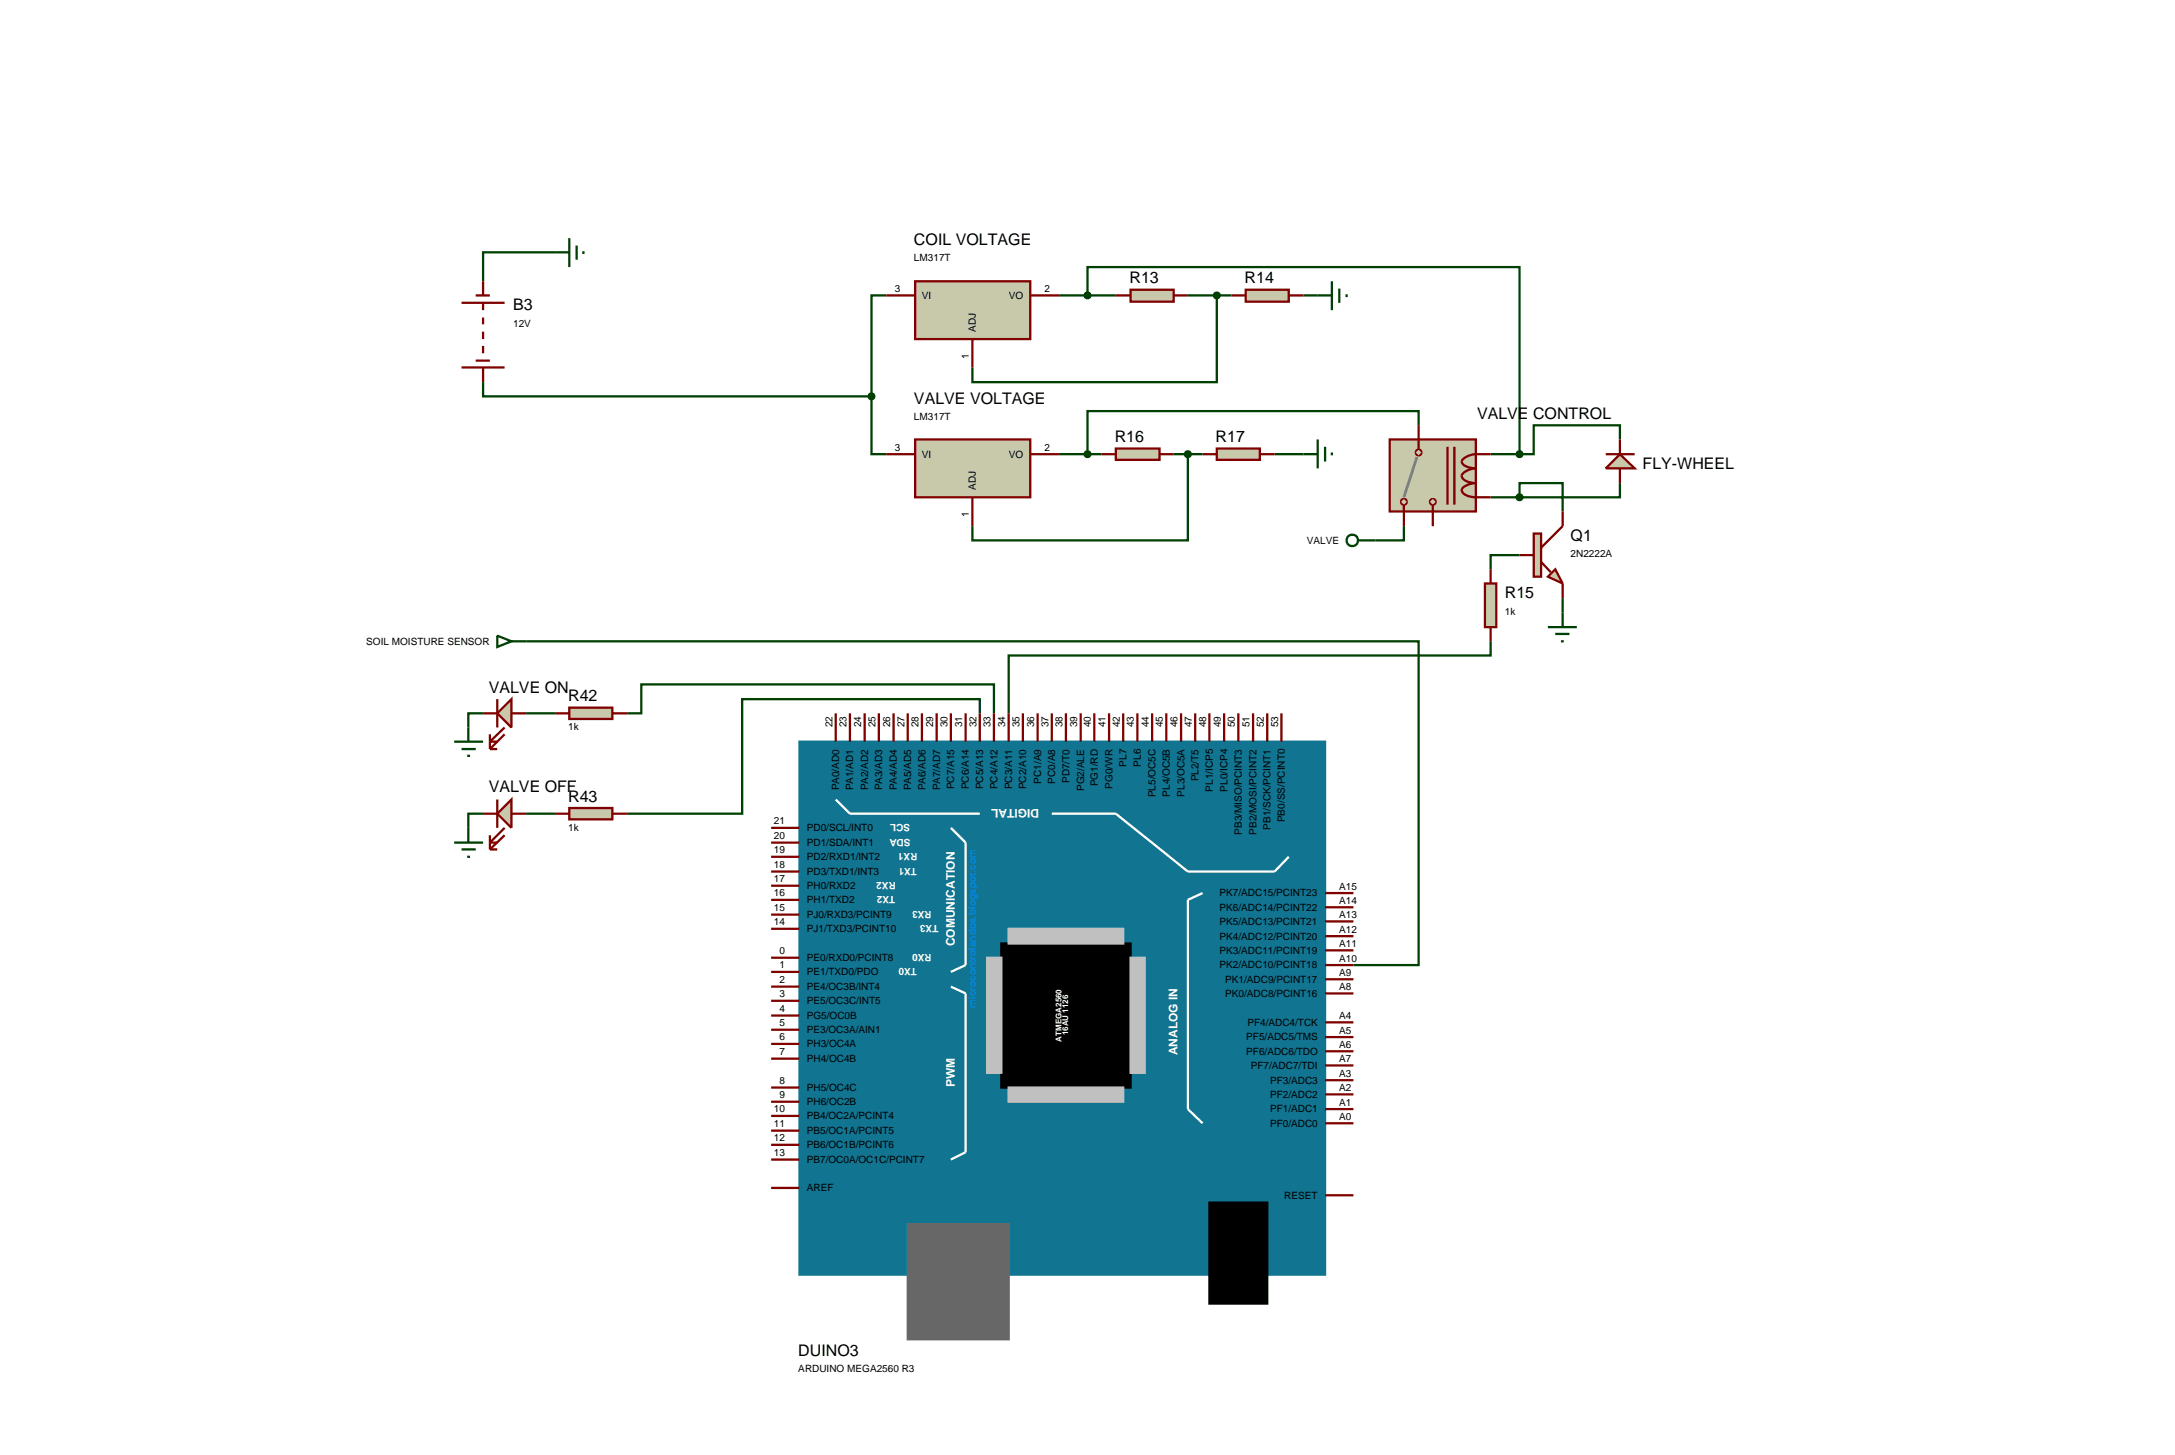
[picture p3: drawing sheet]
<svg xmlns="http://www.w3.org/2000/svg" width="384mm" height="257mm" viewBox="0 0 384 257" stroke-linecap="round" stroke-linejoin="round" font-family="sans-serif">
<g fill="none" stroke="#004000" stroke-width=".4">
<path d="M100.4 44.5h-15.2v5.1M100.4 42v5.1M101.7 43.3v2.5M102.9 44.3v.5M156.3 52.1h-2.6v17.8M186.8 52.1h10M191.8 52.1v-5h76.2v33M209.5 52.1h7.7M214.6 52.1v15.3h-43.1v-2.6M229.9 52.1h2.5M85.2 67.4v2.5h68.5M153.7 69.9v10.2h2.6"/>
<path d="M250.2 75v-2.5h-58.4v7.6M285.7 77.5v-2.5h-15.2v5.1h-2.5M186.8 80.1h7.5M207 80.1h5.1M209.5 80.1v15.2h-38v-2.5M224.8 80.1h5.1M247.6 92.8v2.5h-5M262.9 80.1h5.1M262.9 87.7h5.1M268 97.9h-5.1v2.5M268 87.7h7.6v2.5M285.7 85.2v2.5h-10.1v-2.5h-7.6v2.5"/>
<path d="M92.8 113.1h157.4v57.1h-11.5M262.9 113.1v2.5h-85v10.2M275.6 105.5v2.5M85.2 125.8h-2.6v2.5M92.8 125.8h5.1M110.6 125.8h2.5v-5.1h62.2v5.1M172.8 125.8v-2.5h-41.9v20.2h-20.3M85.2 143.5h-2.6v2.5M92.8 143.5h5.1"/>
</g>
<path d="M81.4 53.4h7.6M83.9 52.1h2.5M85.2 49.6v2.5M85.2 53.4v1.3M85.2 56v1.2M85.2 58.5v1.3M81.4 64.8h7.6M83.9 63.6h2.5M85.2 61v1.3M85.2 64.8v2.6" fill="none" stroke="#800000" stroke-width=".4"/>
<path d="M161.4 49.6h20.3v10.2h-20.3z" fill="#c8c8aa" stroke="#800000" stroke-width=".4"/>
<path d="M156.3 52.1h5.1M171.5 59.8v5M181.7 52.1h5.1" fill="none" stroke="#800000" stroke-width=".4"/>
<path d="M199.4 51.1h7.6v2.1h-7.6z" fill="#c8c8aa" stroke="#800000" stroke-width=".4"/>
<path d="M196.8 52.1h2.6M207 52.1h2.5" fill="none" stroke="#800000" stroke-width=".4"/>
<path d="M219.7 51.1h7.6v2.1h-7.6z" fill="#c8c8aa" stroke="#800000" stroke-width=".4"/>
<path d="M217.2 52.1h2.5M227.3 52.1h2.6" fill="none" stroke="#800000" stroke-width=".4"/>
<path d="M232.4 52.1h2.5M234.9 49.6v5.1M236.2 50.9v2.5M237.5 51.9v.5" fill="none" stroke="#004000" stroke-width=".4"/>
<path d="M214.3 51.7l.3-.1-.5 .5zM214.6 51.6l.4 .2 .1 .3zM215.1 52.1l-.1 .3-.4 .2zM214.1 52.1l.5 .5-.4-.2z" fill="#004000" stroke="#004000" stroke-width=".4"/>
<path d="M214.6 51.6l.5 .5-.5 .5-.5-.5z" fill="#004000"/>
<path d="M245.1 77.5h15.2v12.7h-15.2z" fill="#c8c8aa" stroke="#800000" stroke-width=".4"/>
<path d="M249.9 80.6l-2.3 7.1" fill="none" stroke="#808080" stroke-width=".5"/>
<g fill="#c8c8aa" stroke="#800000" stroke-width=".4">
<path d="M249.9 79.4l.3-.1-.5 .5zM250.2 79.3l.4 .2 .1 .3zM250.2 80.3l.5-.5-.2 .4zM249.7 79.8l.5 .5-.3-.1z"/>
<path d="M252.3 88.2l.4-.2-.5 .5zM252.7 88l.4 .2 .1 .3zM253.2 88.5l-.1 .3-.4 .2zM252.2 88.5l.5 .5-.4-.2z"/>
</g>
<g fill="#c8c8aa">
<path d="M250.2 79.3l.5 .5-.5 .5-.5-.5z"/>
<path d="M252.2 88.5l.5-.5 .5 .5-.5 .5z"/>
</g>
<path d="M250.2 77.5v1.8M255.3 78.8v10.2M256.5 78.8v10.2M252.7 89v1.2M260.3 80.1a2.73 2.73 0 0 0-2.5 1.3 1.5 1.5 0 0 0 1.3 1l1.2 .2a2.73 2.73 0 0 0-2.5 1.3 1.5 1.5 0 0 0 1.3 1.1l1.2 .2a2.7 2.7 0 0 0-2.5 1.2 1.5 1.5 0 0 0 1.3 1.1l1.2 .2" fill="none" stroke="#800000" stroke-width=".4"/>
<path d="M247.2 88.2l.4-.2-.5 .5zM247.6 88l.3 .1 .2 .4zM247.6 89l.5-.5-.2 .4zM247.1 88.5l.5 .5-.4-.2z" fill="#c8c8aa" stroke="#800000" stroke-width=".4"/>
<path d="M247.1 88.5l.5-.5 .5 .5-.5 .5z" fill="#c8c8aa"/>
<path d="M250.2 75v2.5M247.6 89v3.8M252.7 90.2v2.6M260.3 87.7h2.6M260.3 80.1h2.6" fill="none" stroke="#800000" stroke-width=".4"/>
<path d="M191.5 51.7l.3-.1-.5 .5zM191.8 51.6l.3 .1 .2 .4zM192.3 52.1l-.1 .3-.4 .2zM191.3 52.1l.5 .5-.4-.2z" fill="#004000" stroke="#004000" stroke-width=".4"/>
<path d="M191.8 51.6l.5 .5-.5 .5-.5-.5z" fill="#004000"/>
<g fill="#c8c8aa" stroke="#800000" stroke-width=".4">
<path d="M273 101.7l1.3-1.3 1.3 2.5z"/>
<path d="M270.5 94.1h1.3v7.6h-1.3z"/>
</g>
<path d="M268 97.9h2.5M271.8 99.1l1.7 1.8M275.6 90.2v2.6l-3.8 3.8M275.6 102.9v2.6" fill="none" stroke="#800000" stroke-width=".4"/>
<path d="M273 110.6h5.1M274.3 111.8h2.5M275.3 113.1h.5M275.6 108v2.6" fill="none" stroke="#004000" stroke-width=".4"/>
<path d="M261.9 102.9h2v7.7h-2z" fill="#c8c8aa" stroke="#800000" stroke-width=".4"/>
<path d="M262.9 100.4v2.5M262.9 110.6v2.5" fill="none" stroke="#800000" stroke-width=".4"/>
<path d="M285.7 80.1l2.6 2.5h-5.1z" fill="#c8c8aa" stroke="#800000" stroke-width=".4"/>
<path d="M285.7 77.5v2.6M283.2 80.1h5.1M285.7 82.6v2.6" fill="none" stroke="#800000" stroke-width=".4"/>
<path d="M267.6 79.8l.4-.2-.5 .5zM268 79.6l.4 .2 .1 .3zM268 80.6l.5-.5-.1 .3zM267.5 80.1l.5 .5-.4-.2z" fill="#004000" stroke="#004000" stroke-width=".4"/>
<path d="M267.5 80.1l.5-.5 .5 .5-.5 .5z" fill="#004000"/>
<path d="M267.6 87.4l.4-.2-.5 .5zM268 87.2l.4 .2 .1 .3zM268.5 87.7l-.1 .3-.4 .2zM267.5 87.7l.5 .5-.4-.2z" fill="#004000" stroke="#004000" stroke-width=".4"/>
<path d="M267.5 87.7l.5-.5 .5 .5-.5 .5z" fill="#004000"/>
<path d="M161.4 77.5h20.3v10.2h-20.3z" fill="#c8c8aa" stroke="#800000" stroke-width=".4"/>
<path d="M156.3 80.1h5.1M171.5 87.7v5.1M181.7 80.1h5.1" fill="none" stroke="#800000" stroke-width=".4"/>
<path d="M153.4 69.5l.3-.1-.5 .5zM153.7 69.4l.4 .2 .1 .3zM154.2 69.9l-.2 .4-.3 .1zM153.2 69.9l.5 .5-.3-.1z" fill="#004000" stroke="#004000" stroke-width=".4"/>
<path d="M153.7 69.4l.5 .5-.5 .5-.5-.5z" fill="#004000"/>
<path d="M196.8 79.1h7.7v2h-7.7z" fill="#c8c8aa" stroke="#800000" stroke-width=".4"/>
<path d="M194.3 80.1h2.5M204.5 80.1h2.5" fill="none" stroke="#800000" stroke-width=".4"/>
<path d="M214.6 79.1h7.6v2h-7.6z" fill="#c8c8aa" stroke="#800000" stroke-width=".4"/>
<path d="M212.1 80.1h2.5M222.2 80.1h2.6" fill="none" stroke="#800000" stroke-width=".4"/>
<path d="M232.4 77.5v5.1M233.7 78.8v2.6M234.9 79.8v.5M229.9 80.1h2.5" fill="none" stroke="#004000" stroke-width=".4"/>
<path d="M209.1 79.8l.4-.2-.5 .5zM209.5 79.6l.3 .1 .2 .4zM209.5 80.6l.5-.5-.2 .4zM209 80.1l.5 .5-.4-.2z" fill="#004000" stroke="#004000" stroke-width=".4"/>
<path d="M209.5 79.6l.5 .5-.5 .5-.5-.5z" fill="#004000"/>
<path d="M191.4 79.8l.4-.2-.5 .5zM191.8 79.6l.4 .2 .1 .3zM192.3 80.1l-.1 .3-.4 .2zM191.3 80.1l.5 .5-.4-.2z" fill="#004000" stroke="#004000" stroke-width=".4"/>
<path d="M191.3 80.1l.5-.5 .5 .5-.5 .5z" fill="#004000"/>
<g fill="none" stroke="#004000" stroke-width=".4">
<path d="M239.5 95.3h3.1"/>
<circle cx="238.5" cy="95.3" r="1.01"/>
</g>
<path d="M87.7 125.8l2.5-2.5v5z" fill="#c8c8aa" stroke="#800000" stroke-width=".4"/>
<path d="M85.2 125.8h2.5M86.4 132.1h1.3M86.4 129.5v2.6M87.7 123.3v5M89 128.3l-2.6 2.5h1.3M89 129.5l-2.6 2.6M90.2 125.8h2.6" fill="none" stroke="#800000" stroke-width=".4"/>
<path d="M90.2 141v5l-2.5-2.5z" fill="#c8c8aa" stroke="#800000" stroke-width=".4"/>
<g fill="none" stroke="#800000" stroke-width=".4">
<path d="M147.4 125.8v5M149.9 125.8v5M152.5 125.8v5M155 125.8v5M157.6 125.8v5M160.1 125.8v5M162.6 125.8v5M165.2 125.8v5M167.7 125.8v5M170.3 125.8v5M172.8 125.8v5M175.3 125.8v5"/>
<path d="M177.9 125.8v5M180.4 125.8v5M183 125.8v5M185.5 125.8v5M188 125.8v5M190.6 125.8v5M193 125.8v5M195.6 125.8v5M198.1 125.8v5M200.6 125.8v5M203.2 125.8v5M205.7 125.8v5"/>
<path d="M208.3 125.8v5M210.8 125.8v5M213.3 125.8v5M215.9 125.8v5M218.4 125.8v5M221 125.8v5M223.5 125.8v5M226 125.8v5M85.2 143.5h2.5M86.4 149.8h1.3M86.4 147.3v2.5M87.7 141v5"/>
<path d="M89 146l-2.6 2.6h1.3M89 147.3l-2.6 2.5M90.2 143.5h2.6M136 148.6h5M136 146h5M136 151.1h5M136 153.7h5M136 156.2h5M136 158.7h5M233.7 157.5h5M233.7 160h5M136 161.3h5"/>
<path d="M136 163.8h5M136 168.9h5M136 171.4h5M136 174h5M136 176.5h5M136 179.1h5M233.7 162.5h5M233.7 165.1h5M233.7 167.6h5M233.7 170.2h5M233.7 172.7h5M233.7 175.2h5"/>
<path d="M136 181.6h5M136 184.1h5M136 186.7h5M136 191.8h5M136 194.3h5M136 196.8h5M136 199.4h5M233.7 187.9h5M233.7 185.4h5M233.7 182.9h5M233.7 180.3h5M233.7 190.5h5"/>
<path d="M233.7 193h5M233.7 195.6h5M233.7 198.1h5M136 201.9h5M136 204.5h5M136 209.5h5M233.7 210.8h5"/>
</g>
<path d="M87.7 112.1l2.5 1-2.5 1zM90.2 113.1h2.6M80.1 130.8h5.1M81.4 132.1h2.5M82.4 133.3h.5M82.6 128.3v2.5M80.1 148.6h5.1M81.4 149.8h2.5M82.4 151.1h.5M82.6 146v2.6" fill="none" stroke="#004000" stroke-width=".4"/>
<path d="M141 130.8h92.7v94h-92.7z" fill="#117491" stroke="#117491" stroke-width=".4"/>
<path d="M160.1 215.9h17.8v20.3h-17.8z" fill="#686767" stroke="#686767" stroke-width=".4"/>
<path d="M176.6 166.4h22.8v25.4h-22.8zM213.3 212.1h10.2v17.8h-10.2z" fill="#000" stroke="#000" stroke-width=".4"/>
<path d="M147.4 141l2.5 2.5h22.9M167.7 146l2.6 2.6v21.6l-2.6 1.2M185.5 143.5h11.3l12.7 10.2h15.3l2.5-2.6M212.1 157.5l-2.6 1.2v36.9l2.6 2.5M167.7 174l2.6 1.2v28l-2.6 1.3" fill="none" stroke="#fff" stroke-width=".4"/>
<g fill="#c0c0c0" stroke="#c0c0c0" stroke-width=".4">
<path d="M177.9 191.8h20.2v2.5h-20.2z"/>
<path d="M174.1 168.9h2.5v20.3h-2.5z"/>
<path d="M177.9 163.8h20.2v2.6h-20.2z"/>
<path d="M199.4 168.9h2.5v20.3h-2.5z"/>
</g>
<path d="M100.4 124.8h7.6v2h-7.6z" fill="#c8c8aa" stroke="#800000" stroke-width=".4"/>
<path d="M97.9 125.8h2.5M108 125.8h2.6" fill="none" stroke="#800000" stroke-width=".4"/>
<path d="M100.4 142.5h7.6v2h-7.6z" fill="#c8c8aa" stroke="#800000" stroke-width=".4"/>
<path d="M97.9 143.5h2.5M108 143.5h2.6" fill="none" stroke="#800000" stroke-width=".4"/>
<g font-size="2.8">
<text x="161.2" y="43.3">COIL VOLTAGE</text>
<text x="199.2" y="50">R13</text>
<text x="219.5" y="50">R14</text>
<text x="90.5" y="54.7">B3</text>
<text x="161.2" y="71.3">VALVE VOLTAGE</text>
<text x="196.6" y="78">R16</text>
<text x="214.4" y="78">R17</text>
<text x="260.5" y="73.9">VALVE CONTROL</text>
<text x="289.7" y="82.7">FLY-WHEEL</text>
<text x="277" y="95.4">Q1</text>
<text x="265.4" y="105.5">R15</text>
<text x="86.2" y="122.2">VALVE ON</text>
<text x="100.2" y="123.7">R42</text>
<text x="86.2" y="139.8">VALVE OFF</text>
<text x="100.2" y="141.4">R43</text>
<text x="140.8" y="239.2">DUINO3</text>
</g>
<g font-size="2.1" fill="#fff">
<text x="183.3" y="142.7" transform="rotate(-180 183.3 142.7)">DIGITAL</text>
<text x="168.4" y="166.9" transform="rotate(-90 168.4 166.9)">COMUNICATION</text>
<text x="168.4" y="191.7" transform="rotate(-90 168.4 191.7)">PWM</text>
<text x="207.7" y="186.1" transform="rotate(-90 207.7 186.1)">ANALOG IN</text>
</g>
<g font-size="1.8">
<text x="161.2" y="46.1">LM317T</text>
<text x="157.8" y="51.5">3</text>
<text x="162.6" y="52.7">VI</text>
<text x="177.9" y="52.7">VO</text>
<text x="184.2" y="51.5">2</text>
<text x="90.5" y="57.6">12V</text>
<text x="172.1" y="58.5" transform="rotate(-90 172.1 58.5)">ADJ</text>
<text x="170.9" y="63.3" transform="rotate(-90 170.9 63.3)">1</text>
<text x="161.2" y="74.1">LM317T</text>
<text x="157.8" y="79.5">3</text>
<text x="162.6" y="80.7">VI</text>
<text x="177.9" y="80.7">VO</text>
<text x="184.2" y="79.5">2</text>
<text x="172.1" y="86.4" transform="rotate(-90 172.1 86.4)">ADJ</text>
<text x="170.9" y="91.2" transform="rotate(-90 170.9 91.2)">1</text>
<text x="230.5" y="95.9">VALVE</text>
<text x="277" y="98.2">2N2222A</text>
<text x="64.6" y="113.7">SOIL MOISTURE SENSOR</text>
<text x="265.4" y="108.4">1k</text>
<text x="100.2" y="128.8">1k</text>
<text x="146.8" y="128.3" transform="rotate(-90 146.8 128.3)">22</text>
<text x="149.3" y="128.3" transform="rotate(-90 149.3 128.3)">23</text>
<text x="151.9" y="128.3" transform="rotate(-90 151.9 128.3)">24</text>
<text x="154.4" y="128.3" transform="rotate(-90 154.4 128.3)">25</text>
<text x="157" y="128.3" transform="rotate(-90 157 128.3)">26</text>
<text x="159.5" y="128.3" transform="rotate(-90 159.5 128.3)">27</text>
<text x="162" y="128.3" transform="rotate(-90 162 128.3)">28</text>
<text x="164.6" y="128.3" transform="rotate(-90 164.6 128.3)">29</text>
<text x="167.1" y="128.3" transform="rotate(-90 167.1 128.3)">30</text>
<text x="169.7" y="128.3" transform="rotate(-90 169.7 128.3)">31</text>
<text x="172.2" y="128.3" transform="rotate(-90 172.2 128.3)">32</text>
<text x="174.7" y="128.3" transform="rotate(-90 174.7 128.3)">33</text>
<text x="177.3" y="128.3" transform="rotate(-90 177.3 128.3)">34</text>
<text x="179.8" y="128.3" transform="rotate(-90 179.8 128.3)">35</text>
<text x="182.4" y="128.3" transform="rotate(-90 182.4 128.3)">36</text>
<text x="184.9" y="128.3" transform="rotate(-90 184.9 128.3)">37</text>
<text x="187.4" y="128.3" transform="rotate(-90 187.4 128.3)">38</text>
<text x="190" y="128.3" transform="rotate(-90 190 128.3)">39</text>
<text x="192.4" y="128.3" transform="rotate(-90 192.4 128.3)">40</text>
<text x="195" y="128.3" transform="rotate(-90 195 128.3)">41</text>
<text x="197.5" y="128.3" transform="rotate(-90 197.5 128.3)">42</text>
<text x="200" y="128.3" transform="rotate(-90 200 128.3)">43</text>
<text x="202.6" y="128.3" transform="rotate(-90 202.6 128.3)">44</text>
<text x="205.1" y="128.3" transform="rotate(-90 205.1 128.3)">45</text>
<text x="207.7" y="128.3" transform="rotate(-90 207.7 128.3)">46</text>
<text x="210.2" y="128.3" transform="rotate(-90 210.2 128.3)">47</text>
<text x="212.7" y="128.3" transform="rotate(-90 212.7 128.3)">48</text>
<text x="215.3" y="128.3" transform="rotate(-90 215.3 128.3)">49</text>
<text x="217.8" y="128.3" transform="rotate(-90 217.8 128.3)">50</text>
<text x="220.4" y="128.3" transform="rotate(-90 220.4 128.3)">51</text>
<text x="222.9" y="128.3" transform="rotate(-90 222.9 128.3)">52</text>
<text x="225.4" y="128.3" transform="rotate(-90 225.4 128.3)">53</text>
<text x="198.7" y="135.2" transform="rotate(-90 198.7 135.2)">PL7</text>
<text x="201.2" y="135.2" transform="rotate(-90 201.2 135.2)">PL6</text>
<text x="211.4" y="137.8" transform="rotate(-90 211.4 137.8)">PL2/T5</text>
<text x="148" y="139.4" transform="rotate(-90 148 139.4)">PA0/AD0</text>
<text x="150.5" y="139.4" transform="rotate(-90 150.5 139.4)">PA1/AD1</text>
<text x="153.1" y="139.4" transform="rotate(-90 153.1 139.4)">PA2/AD2</text>
<text x="155.6" y="139.4" transform="rotate(-90 155.6 139.4)">PA3/AD3</text>
<text x="158.2" y="139.4" transform="rotate(-90 158.2 139.4)">PA4/AD4</text>
<text x="160.7" y="139.4" transform="rotate(-90 160.7 139.4)">PA5/AD5</text>
<text x="163.2" y="139.4" transform="rotate(-90 163.2 139.4)">PA6/AD6</text>
<text x="165.8" y="139.4" transform="rotate(-90 165.8 139.4)">PA7/AD7</text>
<text x="168.3" y="139.2" transform="rotate(-90 168.3 139.2)">PC7/A15</text>
<text x="170.9" y="139.2" transform="rotate(-90 170.9 139.2)">PC6/A14</text>
<text x="173.4" y="139.2" transform="rotate(-90 173.4 139.2)">PC5/A13</text>
<text x="175.9" y="139.2" transform="rotate(-90 175.9 139.2)">PC4/A12</text>
<text x="178.5" y="139.2" transform="rotate(-90 178.5 139.2)">PC3/A11</text>
<text x="181" y="139.2" transform="rotate(-90 181 139.2)">PC2/A10</text>
<text x="183.6" y="138.2" transform="rotate(-90 183.6 138.2)">PC1/A9</text>
<text x="186.1" y="138.2" transform="rotate(-90 186.1 138.2)">PC0/A8</text>
<text x="188.6" y="138.1" transform="rotate(-90 188.6 138.1)">PD7/T0</text>
<text x="191.2" y="139.5" transform="rotate(-90 191.2 139.5)">PG2/ALE</text>
<text x="193.6" y="138.7" transform="rotate(-90 193.6 138.7)">PG1/RD</text>
<text x="196.2" y="139.1" transform="rotate(-90 196.2 139.1)">PG0/WR</text>
<text x="203.8" y="140.6" transform="rotate(-90 203.8 140.6)">PL5/OC5C</text>
<text x="206.3" y="140.5" transform="rotate(-90 206.3 140.5)">PL4/OC5B</text>
<text x="208.9" y="140.5" transform="rotate(-90 208.9 140.5)">PL3/OC5A</text>
<text x="213.9" y="139.6" transform="rotate(-90 213.9 139.6)">PL1/ICP5</text>
<text x="216.5" y="139.6" transform="rotate(-90 216.5 139.6)">PL0/ICP4</text>
<text x="100.2" y="146.5">1k</text>
<text x="136.5" y="145.4">21</text>
<text x="136.5" y="148">20</text>
<text x="142.3" y="146.6">PD0/SCL/INT0</text>
<text x="142.3" y="149.2">PD1/SDA/INT1</text>
<text x="219" y="147.2" transform="rotate(-90 219 147.2)">PB3/MISO/PCINT3</text>
<text x="221.6" y="147.2" transform="rotate(-90 221.6 147.2)">PB2/MOSI/PCINT2</text>
<text x="224.1" y="146.3" transform="rotate(-90 224.1 146.3)">PB1/SCK/PCINT1</text>
<text x="226.6" y="145" transform="rotate(-90 226.6 145)">PB0/SS/PCINT0</text>
<text x="136.5" y="150.5">19</text>
<text x="136.5" y="153.1">18</text>
<text x="136.5" y="155.6">17</text>
<text x="142.3" y="151.7">PD2/RXD1/INT2</text>
<text x="142.3" y="154.3">PD3/TXD1/INT3</text>
<text x="136.5" y="158.1">16</text>
<text x="136.5" y="160.7">15</text>
<text x="142.3" y="156.8">PH0/RXD2</text>
<text x="142.3" y="159.3">PH1/TXD2</text>
<text x="142.3" y="161.9">PJ0/RXD3/PCINT9</text>
<text x="215.1" y="158.1">PK7/ADC15/PCINT23</text>
<text x="215.1" y="160.6">PK6/ADC14/PCINT22</text>
<text x="236.2" y="156.9">A15</text>
<text x="236.2" y="159.4">A14</text>
<text x="236.2" y="161.9">A13</text>
<text x="136.5" y="163.2">14</text>
<text x="142.3" y="164.4">PJ1/TXD3/PCINT10</text>
<text x="215.1" y="163.1">PK5/ADC13/PCINT21</text>
<text x="215.1" y="165.7">PK4/ADC12/PCINT20</text>
<text x="236.2" y="164.5">A12</text>
<text x="236.2" y="167">A11</text>
<text x="137.5" y="168.3">0</text>
<text x="137.5" y="170.8">1</text>
<text x="137.5" y="173.4">2</text>
<text x="142.3" y="169.5">PE0/RXD0/PCINT8</text>
<text x="142.3" y="172">PE1/TXD0/PDO</text>
<text x="215.1" y="168.2">PK3/ADC11/PCINT19</text>
<text x="215.1" y="170.8">PK2/ADC10/PCINT18</text>
<text x="216.1" y="173.3">PK1/ADC9/PCINT17</text>
<text x="236.2" y="169.6">A10</text>
<text x="236.2" y="172.1">A9</text>
<text x="137.5" y="175.9">3</text>
<text x="137.5" y="178.5">4</text>
<text x="142.3" y="174.6">PE4/OC3B/INT4</text>
<text x="142.3" y="177.1">PE5/OC3C/INT5</text>
<text x="142.3" y="179.7">PG5/OC0B</text>
<text x="216.1" y="175.8">PK0/ADC8/PCINT16</text>
<text x="236.2" y="174.6">A8</text>
<text x="236.2" y="179.7">A4</text>
<text x="137.5" y="181">5</text>
<text x="137.5" y="183.5">6</text>
<text x="142.3" y="182.2">PE3/OC3A/AIN1</text>
<text x="142.3" y="184.7">PH3/OC4A</text>
<text x="219.8" y="186">PF6/ADC6/TDO</text>
<text x="219.8" y="183.5">PF5/ADC5/TMS</text>
<text x="220" y="180.9">PF4/ADC4/TCK</text>
<text x="236.2" y="184.8">A6</text>
<text x="236.2" y="182.3">A5</text>
<text x="137.5" y="186.1">7</text>
<text x="137.5" y="191.2">8</text>
<text x="142.3" y="187.3">PH4/OC4B</text>
<text x="220.6" y="188.5">PF7/ADC7/TDI</text>
<text x="224" y="191.1">PF3/ADC3</text>
<text x="236.2" y="187.3">A7</text>
<text x="236.2" y="189.9">A3</text>
<text x="136.5" y="196.2">10</text>
<text x="137.5" y="193.7">9</text>
<text x="142.3" y="192.4">PH5/OC4C</text>
<text x="142.3" y="194.9">PH6/OC2B</text>
<text x="142.3" y="197.4">PB4/OC2A/PCINT4</text>
<text x="224" y="193.6">PF2/ADC2</text>
<text x="224" y="196.2">PF1/ADC1</text>
<text x="236.2" y="192.4">A2</text>
<text x="236.2" y="195">A1</text>
<text x="236.2" y="197.5">A0</text>
<text x="136.5" y="198.8">11</text>
<text x="136.5" y="201.3">12</text>
<text x="136.5" y="203.9">13</text>
<text x="142.3" y="200">PB5/OC1A/PCINT5</text>
<text x="142.3" y="202.5">PB6/OC1B/PCINT6</text>
<text x="224" y="198.7">PF0/ADC0</text>
<text x="142.3" y="205.1">PB7/OC0A/OC1C/PCINT7</text>
<text x="142.3" y="210.1">AREF</text>
<text x="226.5" y="211.4">RESET</text>
<text x="140.8" y="242">ARDUINO MEGA2560 R3</text>
</g>
<g font-size="1.8" fill="#fff">
<text x="160.5" y="145.4" transform="rotate(-180 160.5 145.4)">SCL</text>
<text x="160.6" y="148" transform="rotate(-180 160.6 148)">SDA</text>
<text x="158" y="155.6" transform="rotate(-180 158 155.6)">RX2</text>
<text x="161.7" y="153.1" transform="rotate(-180 161.7 153.1)">TX1</text>
<text x="161.8" y="150.5" transform="rotate(-180 161.8 150.5)">RX1</text>
<text x="157.9" y="158.1" transform="rotate(-180 157.9 158.1)">TX2</text>
<text x="164.3" y="160.7" transform="rotate(-180 164.3 160.7)">RX3</text>
<text x="165.5" y="163.2" transform="rotate(-180 165.5 163.2)">TX3</text>
<text x="161.7" y="170.8" transform="rotate(-180 161.7 170.8)">TX0</text>
<text x="164.3" y="168.3" transform="rotate(-180 164.3 168.3)">RX0</text>
</g>
<text font-size="1.8" fill="#008af0" x="172.1" y="177.8" transform="rotate(-90 172.1 177.8)">microcontrolandos.blogspot.com</text>
<g font-size="1.4" fill="#fff">
<text x="187.2" y="183.7" transform="rotate(-90 187.2 183.7)">ATMEGA2560</text>
<text x="188.4" y="182.6" transform="rotate(-90 188.4 182.6)">16AU 1126</text>
</g>
</svg>
